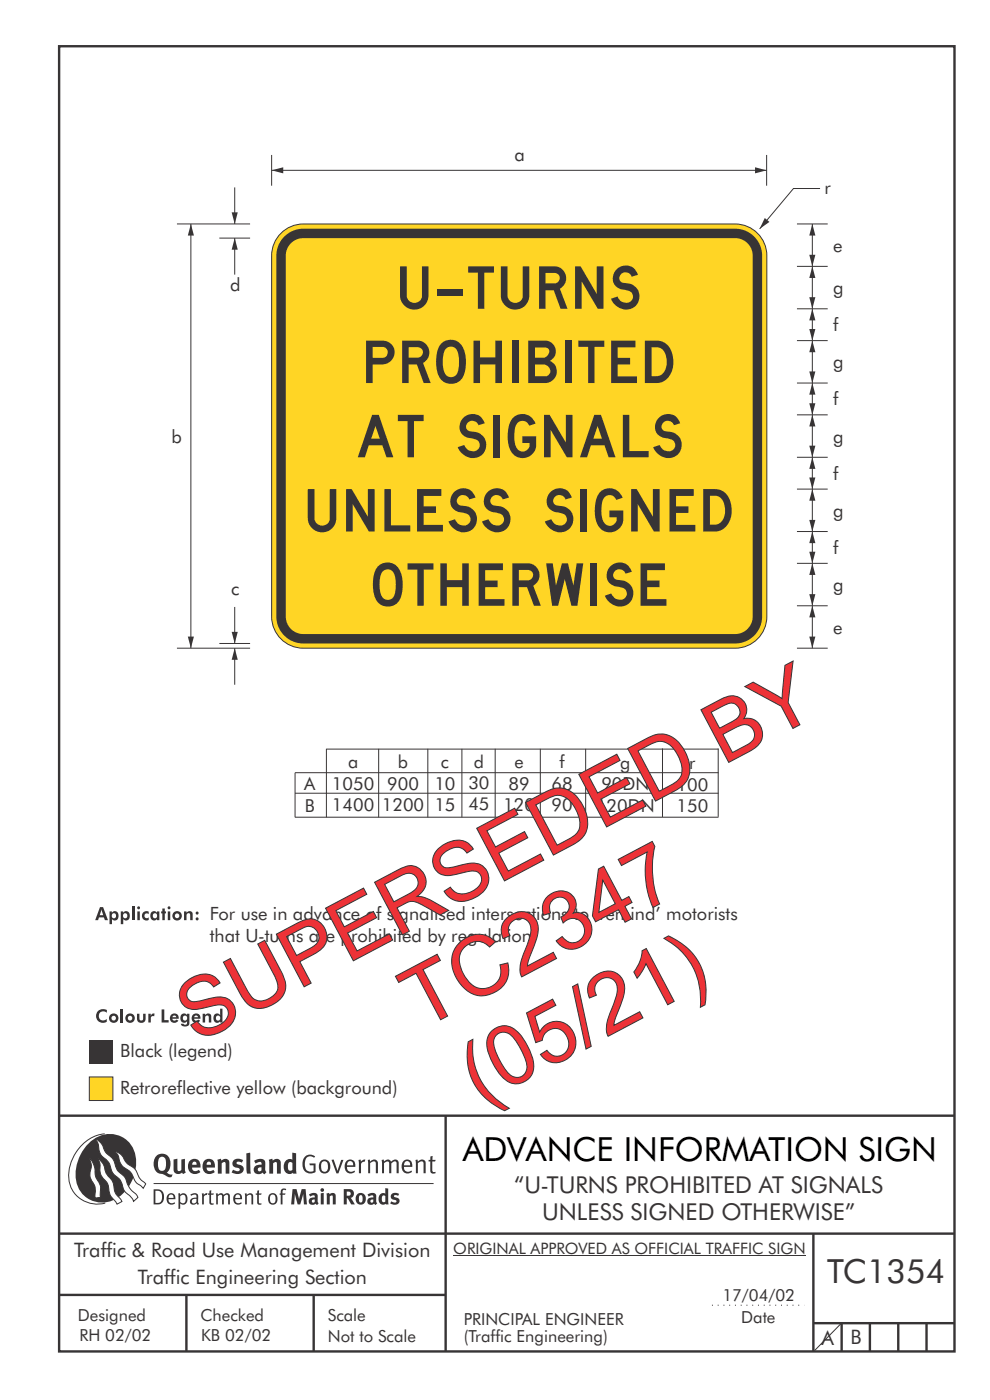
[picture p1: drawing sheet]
<svg xmlns="http://www.w3.org/2000/svg" width="210mm" height="297mm" viewBox="0 0 210 297" stroke-linecap="round" stroke-linejoin="round" font-family="sans-serif">
<path d="M151 276.9h19.6" fill="none" stroke="#373435" stroke-width=".21" stroke-dasharray=".2 1" stroke-linecap="butt"/>
<g fill="none" stroke="#373435" stroke-width=".51">
<path d="M12.5 9.8h190v276.9h-190zM12.5 236.7h189.9M94.5 236.6v50.1M12.5 261.7h190.1M12.5 274.7h82M39.5 274.7v12M66.5 274.7v12M172.5 261.7v25M172.5 280.7h30M178.5 280.7v6M184.5 280.7v6M190.5 280.7v6"/>
<path d="M196.5 280.7v6"/>
</g>
<path d="M96.2 266.4h74.7" fill="none" stroke="#373435" stroke-width=".21"/>
<g fill="#373435">
<path d="M20.8 214.5l.4-.3 1-.1 .5 .2v.6a.97 .97 0 0 0-1.4-.1 .97 .97 0 0 0 0 1.4 .97 .97 0 0 0 1.4 0l-.1 .6a1.48 1.48 0 0 1-1.9-.3 1.48 1.48 0 0 1 .1-2z"/>
<path d="M25.6 214h.5v2.9h-.5z"/>
<path d="M29.1 215.1h.5v.9a.4 .4 0 0 0 .4 .5 .4 .4 0 0 0 .4-.5v-.9h.5v.9a.92 .92 0 0 1-.9 1 .92 .92 0 0 1-.9-1z"/>
<path d="M31.5 215.1h.5v.4a.63 .63 0 0 1 .8-.5l-.1 .6h-.5l-.2 .2v1.1h-.5z"/>
<path d="M34.3 214.1h.6v2.3h.9v.5h-1.5z"/>
<path d="M43 215.1h.5v.3a.7 .7 0 0 1 .8-.4 .7 .7 0 0 1 .5 .8v1.1h-.5v-1.1a.41 .41 0 0 0-.5-.3 .41 .41 0 0 0-.3 .5v.9h-.5z"/>
<path d="M23.1 216a1.01 1.01 0 0 0 2 0 1.01 1.01 0 0 0-2 0zM23.6 216a.5 .5 0 0 1 1 0 .5 .5 0 0 1-1 0z"/>
<path d="M26.6 216a1.01 1.01 0 0 0 2 0 1.01 1.01 0 0 0-2 0zM27.1 216a.5 .5 0 0 1 1 0 .5 .5 0 0 1-1 0z"/>
<path d="M36.3 215.3a.99 .99 0 0 0 .1 1.5 .99 .99 0 0 0 1.4-.3l-.4-.2-.2 .2a.44 .44 0 0 1-.6-.4h1.3a.93 .93 0 0 0-.5-1 .93 .93 0 0 0-1.1 .2zM36.6 215.6a.42 .42 0 0 1 .5-.2 .42 .42 0 0 1 .3 .4h-.8z"/>
<path d="M38.7 216a.51 .51 0 0 1 1 0 .51 .51 0 0 1-1 0zM38.5 215.3a1.01 1.01 0 0 0-.2 1.1 1.01 1.01 0 0 0 1 .5l.4-.3v.3a.4 .4 0 0 1-.3 .5 .4 .4 0 0 1-.5-.2h-.5a.93 .93 0 0 0 1 .6 .93 .93 0 0 0 .8-.9v-1.8h-.5v.3a.73 .73 0 0 0-1.2-.1z"/>
<path d="M40.9 215.3a.99 .99 0 0 0 .1 1.5 .99 .99 0 0 0 1.4-.3l-.4-.2-.2 .2a.44 .44 0 0 1-.6-.4h1.3a.93 .93 0 0 0-.5-1 .93 .93 0 0 0-1.1 .2zM41.3 215.6a.42 .42 0 0 1 .4-.2 .42 .42 0 0 1 .3 .4h-.8z"/>
<path d="M46.7 214v1.4a.84 .84 0 0 0-1.1-.3 .84 .84 0 0 0-.3 1.2 .76 .76 0 0 0 .6 .7 .76 .76 0 0 0 .8-.3v.2h.5v-2.9zM46 215.5a.47 .47 0 0 1 .5 0 .47 .47 0 0 1 .2 .5v.3a.46 .46 0 0 1-.8 0v-.6z"/>
</g>
<path d="M18.9 228.5h5v5h-5z" fill-rule="evenodd" fill="#ffd525" stroke="#373435" stroke-width=".21"/>
<g fill="#373435">
<path d="M18.9 220.8h5v5h-5z" fill-rule="evenodd"/>
<path d="M64.8 245.3a1.61 1.61 0 0 1 2.1 0l-.3 .3a1.17 1.17 0 0 0-1.3-.2 1.17 1.17 0 0 0-.6 1.3 1.42 1.42 0 0 0 1.2 1.9l.6-.2v-1.2h-.8l-.1-.4h1.3v1.8a1.82 1.82 0 0 1-2.1 0 1.82 1.82 0 0 1-.6-2.1l.2-.7z" fill-rule="evenodd"/>
<path d="M68.1 246.2a1.77 1.77 0 0 0 .3 2.7 1.39 1.39 0 0 0 1.5-.5 1.39 1.39 0 0 0 .1-1.5 1.19 1.19 0 0 0-1.9-.7zM68.4 246.5a.83 .83 0 0 1 1 .1 .83 .83 0 0 1 .2 .9 .75 .75 0 0 1-.6 1.1 .75 .75 0 0 1-.9-.8l.1-1z" fill-rule="evenodd"/>
<path d="M70.3 246.1l.5-.1 .8 2.4 .8-2.3h.5l-1.1 2.8h-.4z" fill-rule="evenodd"/>
<path d="M73.4 246.4a1.74 1.74 0 0 0 .5 2.5h1l.4-.3-.1-.3a.89 .89 0 0 1-1.1 .2 .89 .89 0 0 1-.5-1h1.8a1.15 1.15 0 0 0-.5-1.3 1.15 1.15 0 0 0-1.5 .2zM73.8 246.5a.67 .67 0 0 1 .8-.1 .67 .67 0 0 1 .3 .8h-1.3z" fill-rule="evenodd"/>
<path d="M76 246.1l.5-.1 .1 .4 .5-.4h.4l-.2 .5a.61 .61 0 0 0-.7 .6v1.8h-.5z" fill-rule="evenodd"/>
<path d="M78 246.1l.4-.1 .1 .4a.89 .89 0 0 1 1-.4 .89 .89 0 0 1 .7 .7v2.2h-.5v-2.2l-.1-.2-.3-.1-.8 .4v2.1h-.4z" fill-rule="evenodd"/>
<path d="M80.9 246.1l.5-.1 .1 .4a.83 .83 0 0 1 .7-.4 .83 .83 0 0 1 .7 .5 .86 .86 0 0 1 1-.5 .86 .86 0 0 1 .7 .7v2.2h-.5v-2.3a.5 .5 0 0 0-.8 0l-.3 .2v2.1h-.4l-.1-2.2-.3-.3-.7 .4v2.1h-.5z" fill-rule="evenodd"/>
<path d="M85.5 246.4a1.74 1.74 0 0 0 .5 2.5h1l.4-.3-.2-.3a.89 .89 0 0 1-1 .2 .89 .89 0 0 1-.5-1h1.8a1.15 1.15 0 0 0-.5-1.3 1.15 1.15 0 0 0-1.5 .2zM85.9 246.5a.67 .67 0 0 1 .8-.1 .67 .67 0 0 1 .3 .8h-1.3z" fill-rule="evenodd"/>
<path d="M88.1 246.1l.4-.1 .1 .4a.89 .89 0 0 1 1-.4 .89 .89 0 0 1 .7 .7v2.2h-.5v-2.2l-.1-.2-.3-.1-.8 .4v2.1h-.4z" fill-rule="evenodd"/>
<path d="M91.3 245.3l.5-.1-.1 .9h.7l-.1 .3h-.6v2.1l.1 .1h.5l.1 .3a.71 .71 0 0 1-1.1-.6v-1.9h-.4v-.3h.4z" fill-rule="evenodd"/>
<path d="M36.8 246l.8-.2v2a.46 .46 0 0 0 .3 .6 .46 .46 0 0 0 .6-.2v-2.2l.7-.2v2.4l.2 .5-.5 .4-.3-.3a1.03 1.03 0 0 1-1.2 .2 1.03 1.03 0 0 1-.6-1.1z" fill-rule="evenodd"/>
<path d="M40.3 246.3a1.64 1.64 0 0 0-.1 2.2 1.64 1.64 0 0 0 2.3 .1l-.3-.4a.78 .78 0 0 1-.9 .3 .78 .78 0 0 1-.6-.8h1.8a1.37 1.37 0 0 0-.5-1.6 1.37 1.37 0 0 0-1.7 .2zM40.9 246.6a.48 .48 0 0 1 .6-.1 .48 .48 0 0 1 .2 .6h-.9z" fill-rule="evenodd"/>
<path d="M43.3 246.3a1.65 1.65 0 0 0-.2 1.9 1.65 1.65 0 0 0 1.9 .8l.6-.4-.3-.4a.78 .78 0 0 1-.9 .3 .78 .78 0 0 1-.6-.8h1.8a1.37 1.37 0 0 0-.6-1.6 1.37 1.37 0 0 0-1.7 .2zM43.9 246.6a.48 .48 0 0 1 .7-.1 .48 .48 0 0 1 .2 .6h-1z" fill-rule="evenodd"/>
<path d="M46.1 246l.7-.2 .1 .4a.95 .95 0 0 1 1.1-.3 .95 .95 0 0 1 .7 .8v2.3h-.8l-.1-2.3-.2-.2-.6 .3v2.2h-.8z" fill-rule="evenodd"/>
<path d="M49.5 246.2a1.73 1.73 0 0 1 2.1-.1l-.3 .6-.5-.3a.42 .42 0 0 0-.6 .3l.1 .3a1.23 1.23 0 0 1 1.4 1 1.47 1.47 0 0 1-2.2 .9l-.4-.2 .3-.6 .8 .3a.47 .47 0 0 0 .7-.3 .87 .87 0 0 0-1.1-.5l-.3-.2-.2-.4z" fill-rule="evenodd"/>
<path d="M53.9 246.3l.3 .5 .4-.1a.62 .62 0 0 1 .9 0v.4a1.21 1.21 0 0 0-1.3 .3 1.21 1.21 0 0 0-.2 1.3 1.19 1.19 0 0 0 1.7 .1l.4 .3 .4-.5-.2-.3v-1.4a.96 .96 0 0 0-1.3-1zM54.8 247.7l.7-.1v.7a.43 .43 0 0 1-.7 .1 .43 .43 0 0 1 0-.7z" fill-rule="evenodd"/>
<path d="M57 246l.7-.2 .1 .4a.95 .95 0 0 1 1.1-.3 .95 .95 0 0 1 .7 .8v2.3h-.9v-2.3l-.2-.2-.6 .3v2.2h-.8z" fill-rule="evenodd"/>
<path d="M62 244.5v1.5a1.29 1.29 0 0 0-1.4 .2 1.29 1.29 0 0 0-.4 1.3 1.24 1.24 0 0 0 .5 1.3 1.24 1.24 0 0 0 1.4 0l.1 .2h.7l-.1-4.3zM61.3 246.6l.4-.1 .3 .2v1.5l-.2 .1a.48 .48 0 0 1-.7-.4 1.52 1.52 0 0 1 .2-1.3z" fill-rule="evenodd"/>
<path d="M52.2 244.7l.9-.2 .1 4.5h-.8v-.2z" fill-rule="evenodd"/>
</g>
<path d="M22.2 240.5a9 9 0 0 0-7.3 10.9 6.2 6.2 0 0 0 7.4 3.8M32.6 251.1h59.4" fill="none" stroke="#373435" stroke-width=".21"/>
<path d="M19 242.4a5.7 5.7 0 0 1 6.5-1.4 5.7 5.7 0 0 1 3.4 5.7 8.6 8.6 0 0 1-6.3 8.3 5.7 5.7 0 0 1-6.5-7 9.9 9.9 0 0 1 2.9-5.6z" fill-rule="evenodd" fill="#373435"/>
<path d="M24.3 244.2a3.1 3.1 0 0 1 2.3 2.2l.8 .7a3.2 3.2 0 0 1 2 2.4l.4 .6 1.1 1.1-.5 .9-.3-.3a3.5 3.5 0 0 1-1.8-2.1 3.8 3.8 0 0 0-2.2-2.2 3.5 3.5 0 0 1-1-2.2zM20.3 241.6a3.4 3.4 0 0 1 1.9 2.5l.7 .8a3.7 3.7 0 0 1 1.8 2.9l.7 1a3.5 3.5 0 0 1 1.7 2.5 6.3 6.3 0 0 0 1.9 2.2l.3 .5-1 .9a6.1 6.1 0 0 0-1.9-2.2l-.3-.8a3.6 3.6 0 0 0-2-2.8l-.5-1a3.6 3.6 0 0 0-1.9-2.8 3.7 3.7 0 0 1-.8-2.4zM20.8 245.8a3.4 3.4 0 0 1 1.6 2.7l.5 1a3.8 3.8 0 0 1 1.4 3.1l.3 .7 1.3 1.6-1.1 .6-.5-.8a3.2 3.2 0 0 1-1.3-2.8 4.3 4.3 0 0 0-1.4-2.2 4.7 4.7 0 0 1-.4-2.9zM19.1 245.8a5.1 5.1 0 0 1 1.2 3.7l.2 .7a3.1 3.1 0 0 1 .8 3v.8l-1.1 .2-.1-.8a3.5 3.5 0 0 0-.8-3.2 3.6 3.6 0 0 1 .1-2.6z" fill-rule="evenodd" fill="#fefefe" stroke="#373435" stroke-width=".21"/>
<g fill="#373435">
<path d="M33.2 245.2a2.51 2.51 0 0 0 .4 3.7l.8 .1a2.78 2.78 0 0 0 2 .7l.2-.6-.5 .1-.7-.4a2.56 2.56 0 0 0-.1-3.8 1.83 1.83 0 0 0-2.1 .2zM33.9 245.6a.87 .87 0 0 1 1 0 .87 .87 0 0 1 .3 .9v.4a1.17 1.17 0 0 1-.8 1.5l-.4-.1a2.38 2.38 0 0 1-.1-2.7z" fill-rule="evenodd"/>
<path d="M33 252.6v2.6a1.12 1.12 0 0 0 1.1-.3 1.12 1.12 0 0 0 .3-1.2l-.1-.5-.4-.4zM32.6 252.3h1.1a1.67 1.67 0 0 1 1.1 1.6 1.67 1.67 0 0 1-1.2 1.6h-1zM35.9 253.6l-.1 .5h1a.55 .55 0 0 0-.2-.6 .55 .55 0 0 0-.7 .1zM35.6 253.4a.95 .95 0 0 1 1.2-.1 .95 .95 0 0 1 .4 1.1h-1.4a.72 .72 0 0 0 .3 .8 .72 .72 0 0 0 .9-.2l.1 .3a1.15 1.15 0 0 1-1.5 0 1.15 1.15 0 0 1-.2-1.5zM38.2 253.8v1.2a.7 .7 0 0 0 1 .1 .7 .7 0 0 0 .2-.9 .61 .61 0 0 0-.4-.7 .61 .61 0 0 0-.8 .3zM37.8 253.2l.4-.1v.4a.95 .95 0 0 1 1.2-.2 .95 .95 0 0 1 .4 1.2 .92 .92 0 0 1-.5 .9 .92 .92 0 0 1-1.1-.1v1.1l-.3 .1zM40.8 254.5a.5 .5 0 0 0 .2 .8 .5 .5 0 0 0 .7-.4v-.6zM40.4 253.4a1 1 0 0 1 1.6 .3v1.4l.2 .2-.2 .3-.3-.3a.78 .78 0 0 1-1.4-.1 .78 .78 0 0 1 .9-1.1h.5a.58 .58 0 0 0-.4-.7 .58 .58 0 0 0-.7 .2zM42.8 253.2l.4-.1v.4l.3-.3 .5-.1-.2 .4a.52 .52 0 0 0-.6 .6v1.4h-.3zM44.4 252.6l.4-.1v.7h.6l-.1 .3h-.5v1.5a.35 .35 0 0 0 .5 .3l.1 .2a.57 .57 0 0 1-.7 .1 .57 .57 0 0 1-.3-.5v-1.6h-.3v-.3h.3zM45.8 253.2l.3-.1 .1 .4 .2-.2a.64 .64 0 0 1 1 .2 .7 .7 0 0 1 .8-.4 .7 .7 0 0 1 .6 .7v1.7h-.4v-1.7l-.3-.4-.6 .4v1.7h-.4v-1.6a.38 .38 0 0 0-.3-.5 .38 .38 0 0 0-.4 .2l-.2 .2v1.7h-.3zM50 253.6l-.1 .5h1.1a.55 .55 0 0 0-.3-.6 .55 .55 0 0 0-.7 .1zM49.7 253.4a.95 .95 0 0 1 1.2-.1 .95 .95 0 0 1 .4 1.1h-1.4a.72 .72 0 0 0 .4 .8 .72 .72 0 0 0 .8-.2l.2 .3a1.15 1.15 0 0 1-1.5 0 1.15 1.15 0 0 1-.3-1.5zM51.9 253.2l.4-.1v.4a.72 .72 0 0 1 .8-.4 .72 .72 0 0 1 .6 .6v1.8h-.4v-1.6a.45 .45 0 0 0-.3-.5 .45 .45 0 0 0-.5 .2l-.1 .2v1.7h-.4zM54.6 252.6l.4-.1-.1 .7h.6l-.1 .3h-.5v1.5a.35 .35 0 0 0 .5 .3l.1 .2a.57 .57 0 0 1-.6 .1 .57 .57 0 0 1-.4-.5v-1.6h-.3v-.3h.3zM57.4 253.6l-.1 .7a.65 .65 0 0 0 .2 .8 .65 .65 0 0 0 .9-.2v-.1a.93 .93 0 0 0-.7-1.4zM57.1 253.4a1.12 1.12 0 0 1 1.5 .1 1.12 1.12 0 0 1 .2 1.4 1.01 1.01 0 0 1-1.2 .6 1.01 1.01 0 0 1-.7-1.2zM59.7 252.3l.5-.2 .5 .2-.1 .2-.4-.1-.2 .2-.1 .6h.7l-.1 .3h-.6v2h-.4v-2h-.2v-.3h.2zM62.1 252.3l-.3 3.2h.6l.1-2.3 .6 2.3h.6l.6-2.3 .2 2.3h.6l-.3-3.2h-.8l-.6 2.1-.5-2.1zM65.5 253.4l.3 .5a.51 .51 0 0 1 .5-.4 .51 .51 0 0 1 .5 .4v.1a.88 .88 0 0 0-1.1 .4 .88 .88 0 0 0 .2 1.1 .9 .9 0 0 0 1-.2l.4 .3 .3-.4-.2-.2v-1.1a.87 .87 0 0 0-.5-.8 .87 .87 0 0 0-1 .1zM66.3 254.5h.5v.5l-.2 .1h-.3l-.1-.1zM68 253.2v2.3h.7v-2.4zM68 252.5a.39 .39 0 0 0 .7 0 .39 .39 0 0 0-.7 0zM69.2 253.2l.1 2.3h.6v-1.7a.33 .33 0 0 1 .4-.2 .33 .33 0 0 1 .3 .4v1.5h.6v-1.7a.75 .75 0 0 0-.5-.7 .75 .75 0 0 0-.8 .3l-.1-.3zM72.9 252.3v3.2h.7v-1.3l.3 .2 .6 1.1h.8l-.9-1.4a.94 .94 0 0 0 .7-1 .94 .94 0 0 0-1-.8zM73.6 252.8a.51 .51 0 0 1 .7 .1 .51 .51 0 0 1-.2 .7l-.5 .1zM75.7 253.4a1.19 1.19 0 0 0 0 1.7 1.19 1.19 0 0 0 1.7 0 1.19 1.19 0 0 0-.1-1.6 1.19 1.19 0 0 0-1.6-.1zM76.3 253.6l.2-.1a.99 .99 0 0 1 0 1.6 1.06 1.06 0 0 1-.2-1.5zM78 253.4l.2 .5a.51 .51 0 0 1 .5-.4 .51 .51 0 0 1 .5 .4v.1a.88 .88 0 0 0-1.1 .4 .88 .88 0 0 0 .2 1.1 .9 .9 0 0 0 1.1-.2l.3 .3 .3-.4-.2-.2v-1.1a.87 .87 0 0 0-.5-.8 .87 .87 0 0 0-1 .1zM78.7 254.5h.5v.5l-.2 .1h-.3l-.1-.1zM81.7 252.1v1.1a1.2 1.2 0 0 0-1.3 .6 1.2 1.2 0 0 0 .2 1.4l.5 .3 .7-.1 .1 .1h.5l-.1-3.4zM81.2 253.6l.5 .1v1.2a.46 .46 0 0 1-.6 0 .46 .46 0 0 1-.1-.5zM83.1 253.3a.79 .79 0 0 0-.1 .9 .79 .79 0 0 0 .9 .4 .33 .33 0 0 1 .1 .5 .33 .33 0 0 1-.5 0l-.5-.2-.2 .4a1.15 1.15 0 0 0 1.2 .3 1.15 1.15 0 0 0 .7-1 1.49 1.49 0 0 0-1.1-.8 .4 .4 0 0 1 .3-.3 .4 .4 0 0 1 .4 .1l.2 .1 .2-.4a1.47 1.47 0 0 0-1.6 0z" fill-rule="evenodd"/>
</g>
<g fill="#373435">
<path d="M28 192.3h.6v2.9h-.6z"/>
<path d="M30.4 193.6l.4-.3h.6l.2 .1-.1 .5a.51 .51 0 0 0-.7 0 .51 .51 0 0 0 0 .7 .51 .51 0 0 0 .7 0l.1 .6a1 1 0 0 1-1.3-.3 1 1 0 0 1 .1-1.3z"/>
<path d="M34.4 192.7h.6v.7h.2v.4h-.2v1.4h-.6v-1.4h-.2v-.4h.2z"/>
<path d="M39 193.4h.6v.2a.7 .7 0 0 1 .8-.3 .7 .7 0 0 1 .5 .8v1.1h-.6v-1.2a.41 .41 0 0 0-.5-.2 .41 .41 0 0 0-.2 .5v.9h-.6z"/>
<path d="M21.2 192.4l-1 2.8h.6l.2-.6h1l.3 .6h.6l-1-2.8zM21.5 192.9l.4 1.3h-.7z"/>
<path d="M23.2 193.4v2.7h.6l-.1-1.2a.79 .79 0 0 0 1 .3 .79 .79 0 0 0 .4-.9 .78 .78 0 0 0-.4-.9 .78 .78 0 0 0-1 .3v-.3zM23.7 194.2a.5 .5 0 0 1 1 0 .5 .5 0 0 1-1 0z"/>
<path d="M25.6 193.4v2.7h.5v-1.2a.79 .79 0 0 0 1 .3 .79 .79 0 0 0 .4-.9 .78 .78 0 0 0-.4-.9 .78 .78 0 0 0-1 .3v-.3zM26.1 194.2a.5 .5 0 0 1 1 0 .5 .5 0 0 1-1 0z"/>
<path d="M29.1 193.4v1.8h.6v-1.8zM29.1 192.6a.31 .31 0 0 0 .6 0 .31 .31 0 0 0-.6 0z"/>
<path d="M32.1 193.5a1.01 1.01 0 0 0-.2 1.2 1.01 1.01 0 0 0 1 .5l.4-.3v.3h.5v-1.8h-.5v.3a.73 .73 0 0 0-1.2-.2zM32.6 193.8a.49 .49 0 0 1 .7 .2 .49 .49 0 0 1-.2 .6 .49 .49 0 0 1-.6 0v-.6z"/>
<path d="M35.6 193.4v1.8h.5v-1.8zM35.5 192.6a.35 .35 0 0 0 .7 0 .35 .35 0 0 0-.7 0z"/>
<path d="M36.6 194.3a1.01 1.01 0 0 0 2 0 1.01 1.01 0 0 0-2 0zM37 194.3a.5 .5 0 0 1 1 0 .5 .5 0 0 1-1 0z"/>
<path d="M41.5 194.9a.32 .32 0 0 0 .6 0 .32 .32 0 0 0-.6 0zM41.5 193.7a.32 .32 0 0 0 .6 0 .32 .32 0 0 0-.6 0z"/>
</g>
<g fill="none" stroke="#373435" stroke-width=".21">
<path d="M57.6 32.9v6.5M162.6 32.9v6.5M169.1 47.5h6.5M169.1 56.5h6.5M169.1 65.5h6.5M169.1 72.3h6.5M169.1 81.3h6.5M169.1 88h6.5M169.1 97h6.5M169.1 103.8h6.5M169.1 112.8h6.5M169.1 119.5h6.5"/>
<path d="M169.1 128.5h6.5M169.1 137.5h6.5M178.3 280.9l-5.5 5.6"/>
</g>
<path d="M59.9 49.2a6.7 6.7 0 0 1 4.4-1.7h91.7a6.7 6.7 0 0 1 6.7 6.7v76.6a6.7 6.7 0 0 1-6.7 6.7h-91.7a6.7 6.7 0 0 1-6.7-6.7v-76.6a6.7 6.7 0 0 1 2.3-5z" fill-rule="evenodd" fill="#ffd525" stroke="#373435" stroke-width=".21"/>
<path d="M60.3 50.2a5.7 5.7 0 0 1 4-1.7h91.6a5.7 5.7 0 0 1 5.8 5.7v76.6a5.7 5.7 0 0 1-5.8 5.7h-91.6a5.7 5.7 0 0 1-5.7-5.7v-76.6a5.7 5.7 0 0 1 1.7-4z" fill-rule="evenodd" fill="#373435"/>
<path d="M61.7 51.6a3.7 3.7 0 0 1 2.7-1.1h91.5a3.7 3.7 0 0 1 3.8 3.8v76.5a3.7 3.7 0 0 1-3.8 3.7h-91.5a3.7 3.7 0 0 1-3.8-3.7v-76.5a3.7 3.7 0 0 1 1.1-2.7z" fill-rule="evenodd" fill="#ffd525"/>
<g fill="#373435">
<path d="M84.4 88h5.5v1.3h-2.1v7.7h-1.3v-7.7h-2.1z"/>
<path d="M98.3 88.6a2.68 2.68 0 0 1 4.5 1.2l-1.3 .4a1.29 1.29 0 0 0-1.8-.9 1.29 1.29 0 0 0-.5 2l.5 .2a3 3 0 0 1 3.4 3.3 2.99 2.99 0 0 1-2.3 2.3 2.99 2.99 0 0 1-3-1.1l-.7-1.1 1.4-.5a1.78 1.78 0 0 0 1.5 1.3 1.78 1.78 0 0 0 1.7-.9 1.37 1.37 0 0 0-1.3-1.7 2.68 2.68 0 0 1-2.9-2.4l.1-1z"/>
<path d="M104.7 88h1.4v9h-1.4z"/>
<path d="M108.7 88.8a2.9 2.9 0 0 1 4.9 1.1l-1.3 .4a1.56 1.56 0 0 0-1.8-1 1.56 1.56 0 0 0-1.3 1.6 5.7 5.7 0 0 0 .7 4.6 1.48 1.48 0 0 0 1.8 .1 1.48 1.48 0 0 0 .6-1.6h-1.5v-1.4h2.9a5 5 0 0 1-.3 3.1 2.98 2.98 0 0 1-3.2 1.4 2.98 2.98 0 0 1-2.3-2.7 7.9 7.9 0 0 1 .8-5.6z"/>
<path d="M115.4 88h1.2l3.4 5.9v-5.9h1.4v9h-1.2l-3.4-5.8v5.8h-1.4z"/>
<path d="M132.1 88h1.4v7.7h4.1v1.3h-5.5z"/>
<path d="M139.8 88.6a2.68 2.68 0 0 1 4.5 1.2l-1.4 .4a1.29 1.29 0 0 0-1.7-.9 1.29 1.29 0 0 0-.5 2l.5 .2a3 3 0 0 1 3.4 3.3 2.99 2.99 0 0 1-2.3 2.3 2.99 2.99 0 0 1-3.1-1.1l-.6-1.1 1.3-.5a1.78 1.78 0 0 0 1.5 1.3 1.78 1.78 0 0 0 1.8-.9 1.37 1.37 0 0 0-1.3-1.7 2.68 2.68 0 0 1-3-2.4l.2-1z"/>
<path d="M65.3 103.8h1.4v6.2a1.63 1.63 0 0 0 1.6 1.5 1.63 1.63 0 0 0 1.6-1.4v-6.3h1.4v6.1a3 3 0 0 1-2.9 3 3 3 0 0 1-3.1-2.9z"/>
<path d="M73.4 103.8h1.2l3.4 5.8v-5.8h1.5v9h-1.3l-3.4-5.9v5.9h-1.4z"/>
<path d="M81.5 103.8h1.4v7.6h4.1v1.4h-5.5z"/>
<path d="M88.5 103.8h5.1v1.4h-3.7v2.2h2.6v1.4h-2.6v2.6h4.1v1.4h-5.5z"/>
<path d="M96.4 104.3a2.68 2.68 0 0 1 4.5 1.3l-1.4 .4a1.29 1.29 0 0 0-1.8-.9 1.29 1.29 0 0 0-.5 1.9l.6 .2a3 3 0 0 1 3.3 3.3 2.99 2.99 0 0 1-2.2 2.4 2.99 2.99 0 0 1-3.1-1.2l-.7-1.1 1.4-.4a1.78 1.78 0 0 0 1.5 1.2 1.78 1.78 0 0 0 1.8-.9 1.37 1.37 0 0 0-1.4-1.7 2.68 2.68 0 0 1-2.9-2.4l.3-1.3z"/>
<path d="M103.5 104.3a2.68 2.68 0 0 1 4.5 1.3l-1.4 .4a1.29 1.29 0 0 0-1.8-.9 1.29 1.29 0 0 0-.5 1.9l.6 .2a3 3 0 0 1 3.4 3.3 2.99 2.99 0 0 1-2.3 2.4 2.99 2.99 0 0 1-3.1-1.2l-.7-1.1 1.4-.4a1.78 1.78 0 0 0 1.5 1.2 1.78 1.78 0 0 0 1.8-.9 1.37 1.37 0 0 0-1.3-1.7 2.68 2.68 0 0 1-3-2.4l.2-.9z"/>
<path d="M116.8 104.3a2.68 2.68 0 0 1 4.5 1.3l-1.3 .4a1.29 1.29 0 0 0-1.8-.9 1.29 1.29 0 0 0-.5 1.9l.5 .2a3 3 0 0 1 3.4 3.3 2.99 2.99 0 0 1-2.3 2.4 2.99 2.99 0 0 1-3.1-1.2l-.6-1.1 1.3-.4a1.78 1.78 0 0 0 1.5 1.2 1.78 1.78 0 0 0 1.8-.9 1.37 1.37 0 0 0-1.3-1.7 2.68 2.68 0 0 1-3-2.4l.2-.9z"/>
<path d="M123.2 103.8h1.4v9h-1.4z"/>
<path d="M127.1 104.5a2.9 2.9 0 0 1 5 1.1l-1.4 .5a1.56 1.56 0 0 0-1.7-1 1.56 1.56 0 0 0-1.3 1.5 5.7 5.7 0 0 0 .7 4.6 1.48 1.48 0 0 0 1.7 .1 1.48 1.48 0 0 0 .7-1.6h-1.5v-1.4h2.9a5 5 0 0 1-.3 3.1 2.98 2.98 0 0 1-3.3 1.5 2.98 2.98 0 0 1-2.3-2.8 7.9 7.9 0 0 1 .8-5.6z"/>
<path d="M133.9 103.8h1.2l3.4 5.8v-5.8h1.4v9h-1.2l-3.4-5.9v5.9h-1.4z"/>
<path d="M142 103.8h5.2v1.4h-3.8v2.2h2.6v1.4h-2.6v2.6h4.1v1.4h-5.5z"/>
<path d="M84.9 56.5h1.4v6.2a1.62 1.62 0 0 0 1.6 1.6 1.62 1.62 0 0 0 1.6-1.5v-6.3h1.4v6.1a3 3 0 0 1-3 3.1 3 3 0 0 1-3-3z"/>
<path d="M92.7 61.5h5.4v1.3h-5.4z"/>
<path d="M99.3 56.5h5.5v1.3h-2.1v7.7h-1.3v-7.7h-2.1z"/>
<path d="M106.2 56.5h1.5v6.2a1.62 1.62 0 0 0 1.5 1.6 1.62 1.62 0 0 0 1.7-1.5v-6.3h1.4v6.1a3 3 0 0 1-3 3.1 3 3 0 0 1-3.1-3z"/>
<path d="M122 56.5h1.2l3.4 5.9v-5.9h1.4v9h-1.2l-3.4-5.8v5.8h-1.4z"/>
<path d="M130.8 57.1a2.67 2.67 0 0 1 4.5 1.2l-1.3 .4a1.29 1.29 0 0 0-1.8-.9 1.29 1.29 0 0 0-.5 2l.5 .2a3 3 0 0 1 3.4 3.3 2.98 2.98 0 0 1-2.3 2.3 2.98 2.98 0 0 1-3-1.1l-.7-1.1 1.4-.5a1.78 1.78 0 0 0 1.5 1.3 1.78 1.78 0 0 0 1.7-.9 1.37 1.37 0 0 0-1.3-1.7 2.68 2.68 0 0 1-2.9-2.4l.1-1z"/>
<path d="M100.4 72.3h1.4v3.5h3.3v-3.5h1.4v9h-1.4v-4h-3.3v4h-1.4z"/>
<path d="M108.6 72.3h1.4v9h-1.4z"/>
<path d="M119.8 72.3h1.4v9h-1.4z"/>
<path d="M122.7 72.3h5.5v1.3h-2.1v7.7h-1.3v-7.7h-2.1z"/>
<path d="M129.6 72.3h5.2v1.4h-3.8v2.2h2.7v1.4h-2.7v2.6h4.1v1.4h-5.5z"/>
<path d="M86.5 119.5h5.4v1.3h-2v7.7h-1.4v-7.7h-2z"/>
<path d="M93.4 119.5h1.4v3.6h3.2v-3.6h1.4v9h-1.4v-3.9h-3.2v3.9h-1.4z"/>
<path d="M101.5 119.5h5.2v1.4h-3.8v2.3h2.7v1.4h-2.7v2.5h4.1v1.4h-5.5z"/>
<path d="M115.8 119.5h1.5l.6 4.7 1.3-4.7h1.3l1.1 4.7 .7-4.7h1.4l-1.2 9h-1.3l-1.4-5.6-1.4 5.6h-1.3z"/>
<path d="M125.3 119.5h1.4v9h-1.4z"/>
<path d="M129.5 120.1a2.68 2.68 0 0 1 4.5 1.2l-1.3 .4a1.29 1.29 0 0 0-1.8-.9 1.29 1.29 0 0 0-.5 2l.5 .2a3 3 0 0 1 3.4 3.3 2.99 2.99 0 0 1-2.3 2.3 2.99 2.99 0 0 1-3-1.1l-.7-1.1 1.4-.5a1.78 1.78 0 0 0 1.5 1.3 1.78 1.78 0 0 0 1.7-.9 1.37 1.37 0 0 0-1.3-1.7 2.68 2.68 0 0 1-2.9-2.4l.3-1.4z"/>
<path d="M135.9 119.5h5.1v1.4h-3.7v2.3h2.6v1.4h-2.6v2.5h4.1v1.4h-5.5z"/>
<path d="M78.9 88h1.5l3 9h-1.4l-.9-2.5h-2.9l-.8 2.5h-1.5zM79.6 90.4l-.9 2.7h1.9z"/>
<path d="M126.1 88h1.4l3.1 9h-1.5l-.9-2.5h-2.9l-.8 2.5h-1.5zM126.8 90.4l-.9 2.7h1.8z"/>
<path d="M149.2 103.8v9h2.5a4 4 0 0 0 3.5-4.4 4.2 4.2 0 0 0-3-4.6zM150.6 105.2a2.58 2.58 0 0 1 3.2 2.7 2.75 2.75 0 0 1-3.2 3.4z"/>
<path d="M115.7 57.9h1.9a1.11 1.11 0 0 1 1.2 1.1 1.11 1.11 0 0 1-1.1 1.1h-2zM114.3 56.5v9h1.4v-3.9h1.8l1.4 3.9h1.5l-1.6-4.2a2.52 2.52 0 0 0 1.2-2.8 2.52 2.52 0 0 0-2.3-2z"/>
<path d="M79.1 73.6h2a1.16 1.16 0 0 1 1.2 1.1 1.16 1.16 0 0 1-1.1 1.2h-2.1zM77.7 72.3v9h1.4v-4a5.9 5.9 0 0 0 3.1-.3 2.5 2.5 0 0 0 1.5-2.8 2.5 2.5 0 0 0-2.6-1.9z"/>
<path d="M86.7 73.7h1.9a1.11 1.11 0 0 1 1.1 1 1.11 1.11 0 0 1-1.1 1.2h-1.9zM85.3 72.3v9h1.4v-4h1.7l1.5 4h1.5l-1.7-4.3a2.52 2.52 0 0 0 1.3-2.8 2.52 2.52 0 0 0-2.3-1.9z"/>
<path d="M93.5 73a7.7 7.7 0 0 0-.1 7.3 2.97 2.97 0 0 0 3.3 1 2.97 2.97 0 0 0 2-2.7 6.6 6.6 0 0 0-1.3-5.9 2.91 2.91 0 0 0-3.9 .3zM94.6 74a1.56 1.56 0 0 1 1.7-.3 1.56 1.56 0 0 1 .9 1.5 6.1 6.1 0 0 1-.5 4.4 1.58 1.58 0 0 1-1.7 .3 1.58 1.58 0 0 1-.9-1.6 5.7 5.7 0 0 1 .5-4.3z"/>
<path d="M112.1 72.3v9h3.6a2.45 2.45 0 0 0 2.4-2 2.45 2.45 0 0 0-1.5-2.7 2.27 2.27 0 0 0 1.3-2.6 2.27 2.27 0 0 0-2.2-1.7zM113.5 73.7h2.1a.93 .93 0 0 1 .9 .7 .93 .93 0 0 1-.4 1l-.6 .5h-2zM113.5 77.3h1.8a1.29 1.29 0 0 1 1.4 1 1.29 1.29 0 0 1-.8 1.5h-2.4z"/>
<path d="M136.8 72.3v9h2.5a4 4 0 0 0 3.5-4.4 4.2 4.2 0 0 0-3-4.6zM138.2 73.7a2.58 2.58 0 0 1 3.2 2.7 2.75 2.75 0 0 1-3.2 3.4z"/>
<path d="M80.1 120.3a7.7 7.7 0 0 0-.1 7.3 2.97 2.97 0 0 0 3.3 .9 2.97 2.97 0 0 0 2-2.7 6.6 6.6 0 0 0-1.3-5.9 2.91 2.91 0 0 0-3.9 .4zM81.2 121.2a1.56 1.56 0 0 1 1.7-.3 1.56 1.56 0 0 1 .9 1.5 6.1 6.1 0 0 1-.5 4.4 1.58 1.58 0 0 1-1.7 .3 1.58 1.58 0 0 1-.9-1.5 5.7 5.7 0 0 1 .5-4.4z"/>
<path d="M110.1 120.9h1.8a1.11 1.11 0 0 1 1.2 1.1 1.11 1.11 0 0 1-1.1 1.1h-1.9zM108.7 119.5v9h1.4v-3.9h1.7l1.5 3.9h1.4l-1.6-4.2a2.52 2.52 0 0 0 1.3-2.8 2.52 2.52 0 0 0-2.4-2z"/>
</g>
<path d="M174 40h-5.7l-7.2 8.5" fill="none" stroke="#373435" stroke-width=".21"/>
<path d="M162.2 46.2l1 .9-2.1 1.4z" fill="#373435"/>
<path d="M57.6 36.1h105" fill="none" stroke="#373435" stroke-width=".21"/>
<g fill="#373435">
<path d="M57.6 36.1l2.5-.6v1.3z"/>
<path d="M160.2 35.5l2.4 .6-2.4 .7z"/>
</g>
<path d="M172.3 128.5v9" fill="none" stroke="#373435" stroke-width=".21"/>
<g fill="#373435">
<path d="M172.3 128.5l.7 2.5h-1.3z"/>
<path d="M171.7 135h1.3l-.7 2.5z"/>
</g>
<path d="M172.3 112.8v6.7" fill="none" stroke="#373435" stroke-width=".21"/>
<g fill="#373435">
<path d="M172.3 112.8l.7 2.4h-1.3z"/>
<path d="M171.7 117h1.3l-.7 2.5z"/>
</g>
<path d="M172.3 103.8v9" fill="none" stroke="#373435" stroke-width=".21"/>
<g fill="#373435">
<path d="M172.3 103.8l.7 2.4h-1.3z"/>
<path d="M171.7 110.3h1.3l-.7 2.5z"/>
</g>
<path d="M172.3 97v6.8" fill="none" stroke="#373435" stroke-width=".21"/>
<g fill="#373435">
<path d="M172.3 97l.7 2.5h-1.3z"/>
<path d="M171.7 101.3h1.3l-.7 2.5z"/>
</g>
<path d="M172.3 88v9" fill="none" stroke="#373435" stroke-width=".21"/>
<g fill="#373435">
<path d="M172.3 88l.7 2.5h-1.3z"/>
<path d="M171.7 94.5h1.3l-.7 2.5z"/>
</g>
<path d="M172.3 81.3v6.7" fill="none" stroke="#373435" stroke-width=".21"/>
<g fill="#373435">
<path d="M172.3 81.3l.7 2.4h-1.3z"/>
<path d="M171.7 85.5h1.3l-.7 2.5z"/>
</g>
<path d="M172.3 72.3v9" fill="none" stroke="#373435" stroke-width=".21"/>
<g fill="#373435">
<path d="M172.3 72.3l.7 2.4h-1.3z"/>
<path d="M171.7 78.8h1.3l-.7 2.5z"/>
</g>
<path d="M172.3 65.5v6.8" fill="none" stroke="#373435" stroke-width=".21"/>
<g fill="#373435">
<path d="M172.3 65.5l.7 2.5h-1.3z"/>
<path d="M171.7 69.8h1.3l-.7 2.5z"/>
</g>
<path d="M172.3 56.5v9" fill="none" stroke="#373435" stroke-width=".21"/>
<g fill="#373435">
<path d="M172.3 56.5l.7 2.5h-1.3z"/>
<path d="M171.7 63h1.3l-.7 2.5z"/>
</g>
<path d="M172.3 47.5v9" fill="none" stroke="#373435" stroke-width=".21"/>
<g fill="#373435">
<path d="M172.3 47.5l.7 2.5h-1.3z"/>
<path d="M171.7 54h1.3l-.7 2.5z"/>
</g>
<path d="M172.3 119.5v9" fill="none" stroke="#373435" stroke-width=".21"/>
<g fill="#373435">
<path d="M172.3 119.5l.7 2.5h-1.3z"/>
<path d="M171.7 126h1.3l-.7 2.5z"/>
</g>
<path d="M37.5 47.5h15.5M46.5 50.5h6.5M49.8 50.5v7.8M37.5 137.5h15.5M46.5 136.5h6.5" fill="none" stroke="#373435" stroke-width=".21"/>
<path d="M49.8 50.5l.6 2.5h-1.3z" fill="#373435"/>
<path d="M49.8 39.8v7.7" fill="none" stroke="#373435" stroke-width=".21"/>
<path d="M49.1 45h1.3l-.6 2.5z" fill="#373435"/>
<path d="M40.5 47.5v90" fill="none" stroke="#373435" stroke-width=".21"/>
<g fill="#373435">
<path d="M40.5 47.5l.6 2.5h-1.3z"/>
<path d="M39.8 135h1.3l-.6 2.5z"/>
</g>
<path d="M49.8 128.8v7.7" fill="none" stroke="#373435" stroke-width=".21"/>
<path d="M49.1 134h1.3l-.6 2.5z" fill="#373435"/>
<path d="M49.8 137.5v7.8" fill="none" stroke="#373435" stroke-width=".21"/>
<path d="M49.8 137.5l.6 2.5h-1.3z" fill="#373435"/>
<g fill="none" stroke="#373435" stroke-width=".21">
<path d="M69.2 158.9v14.5M69.2 158.9h83.2M80.3 158.9v14.5M90.8 158.9v14.5M98 158.9v14.5M105 158.9v14.5M114.6 158.9v14.5M124.2 158.9v14.5M140.5 158.8v14.5M152.3 158.8v14.5M62.6 173.4h89.8M62.6 168.3h89.8"/>
<path d="M152.4 163.9h-89.8v9.5"/>
</g>
<g font-size="17.6" fill="#ed3237">
<text x="41.7" y="221.4" transform="rotate(-28 41.7 221.4)">SUPERSEDED BY</text>
<text x="89.4" y="218.5" transform="rotate(-28 89.4 218.5)">TC2347</text>
<text x="101.7" y="234.3" transform="rotate(-28 101.7 234.3)">(05/21)</text>
</g>
<text font-size="7.1" x="98.2" y="246.2">ADVANCE INFORMATION SIGN</text>
<text font-size="7.1" fill="#373435" x="175.5" y="272.2">TC1354</text>
<g font-size="4.9" fill="#373435">
<text x="109.1" y="253">“U-TURNS PROHIBITED AT SIGNALS</text>
<text x="115" y="258.9">UNLESS SIGNED OTHERWISE”</text>
</g>
<g font-size="4.2" fill="#373435">
<text x="15.7" y="266.7">Traffic &amp; Road Use Management Division</text>
<text x="29.2" y="272.3">Traffic Engineering Section</text>
<text x="174.3" y="285.3">A</text>
<text x="180.4" y="285.1">B</text>
</g>
<g font-size="3.9" fill="#373435">
<text x="109.2" y="34.2">a</text>
<text x="174.9" y="41.2">r</text>
<text x="176.7" y="53.4">e</text>
<text x="48.8" y="61.8">d</text>
<text x="176.7" y="62.4">g</text>
<text x="176.7" y="70.2">f</text>
<text x="176.7" y="78.1">g</text>
<text x="176.7" y="86">f</text>
<text x="36.4" y="93.9">b</text>
<text x="176.7" y="93.9">g</text>
<text x="176.7" y="101.7">f</text>
<text x="176.7" y="109.6">g</text>
<text x="176.7" y="117.5">f</text>
<text x="176.7" y="125.4">g</text>
<text x="49" y="126.2">c</text>
<text x="176.7" y="134.4">e</text>
<text x="44.5" y="195.2">For use in advance of signalised intersections to ‘remind’ motorists</text>
<text x="44.5" y="199.9">that U-turns are prohibited by regulation.</text>
<text x="25.5" y="224.3">Black (legend)</text>
<text x="25.5" y="232">Retroreflective yellow (background)</text>
</g>
<g font-size="3.8" fill="#373435">
<text x="64.5" y="167.6">A</text>
<text x="70.4" y="167.5">1050</text>
<text x="73.8" y="163">a</text>
<text x="82.1" y="167.5">900</text>
<text x="84.4" y="163">b</text>
<text x="92.1" y="167.5">10</text>
<text x="93.5" y="163">c</text>
<text x="99.3" y="167.4">30</text>
<text x="100.5" y="162.9">d</text>
<text x="107.9" y="167.5">89</text>
<text x="109.1" y="163">e</text>
<text x="117" y="167.5">68</text>
<text x="118.7" y="163">f</text>
<text x="127.6" y="167.6">90DN</text>
<text x="131.6" y="163.1">g</text>
<text x="143.5" y="167.8">100</text>
<text x="146.2" y="163.2">r</text>
<text x="64.6" y="172.2">B</text>
<text x="70.4" y="172.1">1400</text>
<text x="81" y="172.1">1200</text>
<text x="92.1" y="172.1">15</text>
<text x="99.3" y="171.9">45</text>
<text x="106.8" y="172.1">120</text>
<text x="117" y="172.1">90</text>
<text x="126.4" y="172.2">120DN</text>
<text x="143.5" y="172.3">150</text>
</g>
<g font-size="3.5" fill="#373435">
<text x="153.2" y="276">17/04/02</text>
<text x="16.5" y="280.1">Designed</text>
<text x="42.5" y="280.1">Checked</text>
<text x="69.5" y="280.1">Scale</text>
<text x="98.4" y="281.1">PRINCIPAL ENGINEER</text>
<text x="157.2" y="280.7">Date</text>
<text x="16.9" y="284.5">RH 02/02</text>
<text x="42.7" y="284.5">KB 02/02</text>
<text x="69.5" y="284.7">Not to Scale</text>
<text x="98.4" y="284.8">(Traffic Engineering)</text>
</g>
<text font-size="3.4" fill="#373435" x="96.2" y="266">ORIGINAL APPROVED AS OFFICIAL TRAFFIC SIGN</text>
</svg>
